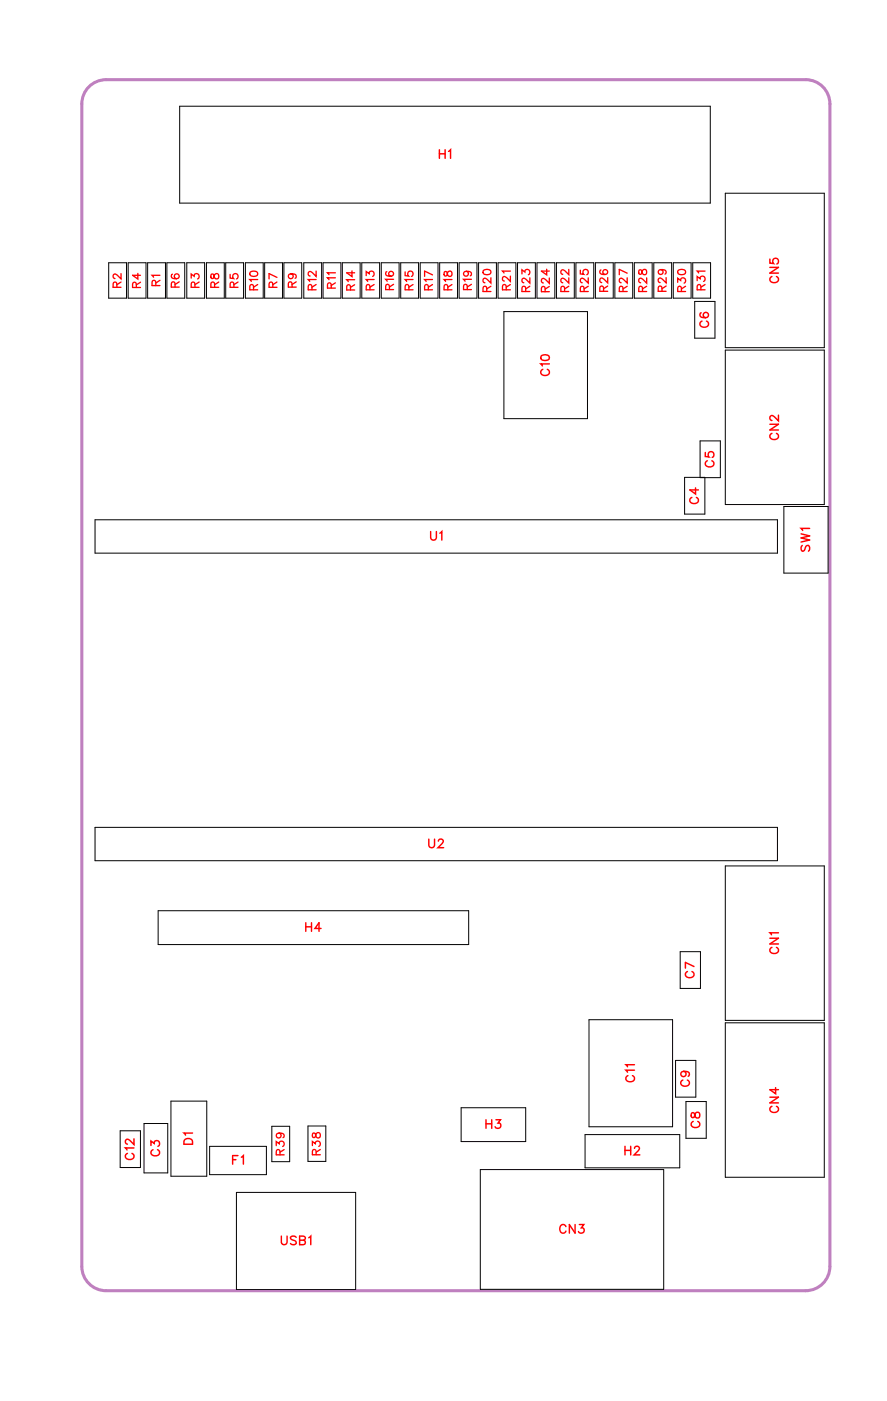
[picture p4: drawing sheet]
<svg xmlns="http://www.w3.org/2000/svg" width="73mm" height="116mm" viewBox="0 0 73 116" stroke-linecap="round" stroke-linejoin="round" font-family="sans-serif">
<path d="M7.3 7.2l.5-.3 .4-.2 .6-.1h57.8a2 2 0 0 1 2 2v96a2 2 0 0 1-2 2h-57.8a2 2 0 0 1-2-2v-96v-.6l.2-.4z" fill="none" stroke="#bf80bf" stroke-width=".25"/>
<g fill="none" stroke="#000" stroke-width=".08">
<path d="M14.8 8.8h43.9v8h-43.9zM59.9 16h8.2v12.7h-8.2zM9 21.7h1.5v2.9h-1.5zM10.6 21.7h1.5v2.9h-1.5zM12.2 21.7h1.5v2.9h-1.5zM13.8 21.7h1.5v2.9h-1.5zM15.4 21.7h1.5v2.9h-1.5zM17.1 21.7h1.4v2.9h-1.4zM18.6 21.7h1.5v2.9h-1.5zM20.3 21.7h1.4v2.9h-1.4zM21.9 21.7h1.4v2.9h-1.4zM23.5 21.7h1.4v2.9h-1.4z"/>
<path d="M25.1 21.7h1.5v2.9h-1.5zM26.7 21.7h1.5v2.9h-1.5zM28.3 21.7h1.5v2.9h-1.5zM29.9 21.7h1.5v2.9h-1.5zM31.5 21.7h1.5v2.9h-1.5zM33.1 21.7h1.5v2.9h-1.5zM34.7 21.7h1.5v2.9h-1.5zM36.3 21.7h1.5v2.9h-1.5zM37.9 21.7h1.5v2.9h-1.5zM39.5 21.7h1.5v2.9h-1.5zM41.1 21.7h1.5v2.9h-1.5zM41.6 25.7h6.9v8.9h-6.9z"/>
<path d="M42.8 21.7h1.4v2.9h-1.4zM44.4 21.7h1.4v2.9h-1.4zM46 21.7h1.4v2.9h-1.4zM47.6 21.7h1.5v2.9h-1.5zM49.2 21.7h1.5v2.9h-1.5zM50.8 21.7h1.5v2.9h-1.5zM52.4 21.7h1.5v2.9h-1.5zM54 21.7h1.5v2.9h-1.5zM55.6 21.7h1.5v2.9h-1.5zM56.6 39.4h1.6v3.1h-1.6zM57.2 21.7h1.5v2.9h-1.5zM57.4 24.9h1.7v3h-1.7z"/>
<path d="M57.8 36.4h1.7v3h-1.7zM59.9 28.9h8.2v12.8h-8.2zM7.9 42.9h56.3v2.8h-56.3zM64.8 41.8h3.6v5.5h-3.6zM7.9 68.3h56.3v2.8h-56.3zM13.1 75.2h25.6v2.8h-25.6zM56.2 78.6h1.7v3h-1.7zM59.9 71.5h8.2v12.8h-8.2zM9.9 93.4h1.7v3h-1.7zM11.9 92.8h2v4.1h-2zM14.1 90.9h3v6.2h-3zM17.3 94.7h4.7v2.3h-4.7z"/>
<path d="M19.5 98.5h9.9v8h-9.9zM22.5 93h1.4v2.9h-1.4zM25.4 93h1.5v2.9h-1.5zM38.1 91.5h5.3v2.8h-5.3zM39.7 96.6h15.1v9.9h-15.1zM48.3 93.7h7.9v2.7h-7.9zM48.7 84.2h6.9v8.8h-6.9zM55.8 87.6h1.7v3h-1.7zM56.7 91h1.6v3h-1.6zM59.9 84.5h8.2v12.7h-8.2z"/>
</g>
<g fill="none" stroke="#f00" stroke-width=".12">
<path d="M36.3 12.4v.7M36.3 12.7h.5M36.8 12.4v.7M37.1 12.5l.1-.1v.7M44.7 29.4l.3-.1a.3 .3 0 0 1 .4 .3 .38 .38 0 0 1-.4 .2 .38 .38 0 0 1-.3-.3zM44.8 30.5a.26 .26 0 0 0-.1 .3 .26 .26 0 0 0 .2 .2h.2a.26 .26 0 0 0 .3-.2 .26 .26 0 0 0-.2-.3M45.4 30h-.7l.1 .2M57.9 25.8v.1a.35 .35 0 0 0 .2 .4 .35 .35 0 0 0 .4-.3 .22 .22 0 0 0-.2-.2 .22 .22 0 0 0-.2 .2 .22 .22 0 0 0 .2 .2M58 26.5a.26 .26 0 0 0-.2 .3 .26 .26 0 0 0 .3 .2h.2a.26 .26 0 0 0 .2-.2 .26 .26 0 0 0-.1-.3M58.3 37.4v.3h.3a.25 .25 0 0 1 0-.3 .25 .25 0 0 1 .3 0 .25 .25 0 0 1-.1 .4M58.4 38a.26 .26 0 0 0-.1 .3 .26 .26 0 0 0 .2 .3h.2a.26 .26 0 0 0 .3-.3 .26 .26 0 0 0-.2-.3M63.6 21.4v.3l.3 .1a.25 .25 0 0 1 0-.4 .25 .25 0 0 1 .4 0 .25 .25 0 0 1-.1 .4"/>
<path d="M63.6 35h.7l-.7 .5h.7M63.6 22.1h.7l-.7 .5h.7M63.8 35.8a.26 .26 0 0 0-.2 .3 .26 .26 0 0 0 .3 .2h.1a.26 .26 0 0 0 .3-.2 .26 .26 0 0 0-.2-.3M63.8 22.8a.26 .26 0 0 0-.2 .3 .26 .26 0 0 0 .3 .2h.1a.26 .26 0 0 0 .3-.2 .26 .26 0 0 0-.2-.3M64.3 34.3v.5l-.3-.4-.3-.1-.1 .1v.2l.2 .1M35.6 43.9v.5l.2 .2 .2-.1 .1-.6M36.3 44l.2-.1v.7M57.2 41.1a.26 .26 0 0 0-.2 .3 .26 .26 0 0 0 .3 .2h.1a.26 .26 0 0 0 .3-.2 .26 .26 0 0 0-.2-.3M57.5 40.3v.5l-.5-.3h.7M66.2 44.1l.7 .2-.7 .1 .7 .2-.7 .2M66.3 45l-.1 .2 .1 .3 .1-.1 .3-.4h.1l.1 .2-.1 .3M66.9 43.6h-.7l.1 .2"/>
<path d="M25.3 76.2v.7M25.3 76.5h.4M25.7 76.2v.7M26.5 76.7h-.5l.4-.5v.7M35.4 69.3v.5l.2 .2 .3-.1v-.6M36.2 69.5l.1-.2h.2l.1 .1-.1 .3-.3 .3h.5M57.3 79.8l-.7-.3v.4M63.6 77.5h.7l-.7 .4h.7M63.8 78.2a.26 .26 0 0 0-.2 .3 .26 .26 0 0 0 .3 .2h.1a.26 .26 0 0 0 .3-.2 .26 .26 0 0 0-.2-.3M64.3 77h-.7l.1 .2M10.5 95.2a.26 .26 0 0 0-.1 .3 .26 .26 0 0 0 .2 .2h.2a.26 .26 0 0 0 .3-.2 .26 .26 0 0 0-.2-.3M11.1 94.8h-.7l.1 .2"/>
<path d="M11.1 94v.5l-.4-.3-.2-.1-.1 .1v.1l.1 .2M12.5 94.6v-.4l.2 .2a.24 .24 0 0 1 .4-.2 .25 .25 0 0 1-.1 .5M12.6 94.9a.26 .26 0 0 0-.1 .3 .26 .26 0 0 0 .2 .2h.2a.26 .26 0 0 0 .3-.2 .26 .26 0 0 0-.2-.3M15.3 94.1l.2-.1 .3 .1 .1 .4h-.7zM15.9 93.6h-.7l.1 .1M19.2 95.8h.3M19.7 95.4h-.5v.7M19.9 95.6l.2-.2v.7M40.1 92.5v.7M40.1 92.8h.5M40.6 92.5v.7M41 92.5h.3l-.2 .2a.24 .24 0 0 1 .2 .4 .24 .24 0 0 1-.4-.1"/>
<path d="M51.6 94.7v.7M51.6 95h.5M51.9 88.8a.26 .26 0 0 0-.2 .3 .26 .26 0 0 0 .3 .2h.1a.26 .26 0 0 0 .3-.2 .26 .26 0 0 0-.2-.3M52.1 94.7v.7M52.4 88.4h-.7l.1 .1M52.4 87.9h-.7l.1 .2M52.4 94.8l.2-.1h.1l.1 .1-.1 .2-.3 .4h.5M56.4 89.2a.26 .26 0 0 0-.2 .3 .26 .26 0 0 0 .3 .2h.2a.26 .26 0 0 0 .2-.2 .26 .26 0 0 0-.1-.3M56.5 88.5a.22 .22 0 0 1 .2 .3 .22 .22 0 0 1-.4 .1 .22 .22 0 0 1 0-.4h.2a.34 .34 0 0 1 .4 .2l-.1 .2M56.8 80.2a.26 .26 0 0 0-.2 .3 .26 .26 0 0 0 .3 .2h.2a.26 .26 0 0 0 .2-.2 .26 .26 0 0 0-.1-.3M57.1 91.9v.3l.2 .1 .3-.5a.24 .24 0 0 1 .2 .3 .24 .24 0 0 1-.2 .2l-.2-.1-.1-.3zM57.3 92.6a.26 .26 0 0 0-.2 .3 .26 .26 0 0 0 .3 .2h.1a.26 .26 0 0 0 .3-.2 .26 .26 0 0 0-.2-.3"/>
<path d="M63.6 90.6h.7l-.7 .5h.7M63.8 91.4a.26 .26 0 0 0-.2 .3 .26 .26 0 0 0 .3 .2h.1a.26 .26 0 0 0 .3-.3 .26 .26 0 0 0-.2-.2M64.1 89.8v.5l-.5-.3h.7M23.2 102.1v.5l.2 .2 .3-.1v-.6M24.5 102.2l-.2-.1-.3 .1 .1 .1 .3 .2 .1 .2-.2 .1-.3-.1M24.8 102.4l.4 .1v.1l-.1 .2h-.3v-.7h.4v.2l-.1 .1M25.5 102.2l.2-.1v.7M46.8 101.3a.26 .26 0 0 0-.3-.2 .26 .26 0 0 0-.3 .3v.2a.26 .26 0 0 0 .3 .2 .26 .26 0 0 0 .3-.1M47.5 101.1v.7l-.5-.7v.7M47.9 101.1h.3l-.2 .3a.24 .24 0 0 1 .2 .4 .24 .24 0 0 1-.4-.1"/>
</g>
<g fill="none" stroke="#f00" stroke-width=".11">
<path d="M9.7 23.7l-.1-.3-.2-.1-.1 .4h.7M10 22.6v.4l-.5-.4-.2 .3 .2 .1M10 23.3l-.3 .2M11.3 23.7l-.1-.3-.2-.1v.4h.6M11.4 22.6v.4l-.4-.3h.6M11.6 23.3l-.3 .2M12.9 23.6l-.1-.4h-.2v.4h.6M13.2 22.7h-.6l.1 .2M13.2 23.1l-.3 .3M14.2 22.6v.1a.32 .32 0 0 0 .2 .4 .32 .32 0 0 0 .4-.3 .2 .2 0 0 0-.2-.2 .2 .2 0 0 0-.2 .2 .2 .2 0 0 0 .2 .2M14.5 23.7l-.1-.4h-.2v.4h.6M14.8 23.3l-.3 .2"/>
<path d="M15.8 23v-.4l.2 .2a.22 .22 0 0 1 .4-.1 .22 .22 0 0 1-.1 .3M16.1 23.7v-.3l-.2-.1-.1 .4h.6M16.4 23.3l-.3 .2M17.4 22.7v.3h.2l.3-.4a.22 .22 0 0 1 .2 .2 .22 .22 0 0 1-.2 .2l-.3-.3zM17.7 23.7v-.3l-.2-.1-.1 .4h.7M18.1 23.3l-.4 .2M19 22.7v.3h.3a.23 .23 0 0 1 0-.3 .23 .23 0 0 1 .3 0 .23 .23 0 0 1-.1 .3M19.3 23.7v-.3l-.2-.1-.1 .4h.7M19.7 23.3l-.4 .2M20.7 22.5a.32 .32 0 0 1 .4-.1 .32 .32 0 0 1 .2 .3 .32 .32 0 0 1-.4 .2 .32 .32 0 0 1-.2-.4zM20.9 23.9v-.3l-.2-.1-.1 .4h.7M21.3 23.1h-.7l.2 .1"/>
<path d="M21.3 23.5l-.4 .2M22.5 23.7v-.3l-.2-.1-.1 .4h.7M22.9 23.3l-.4 .2M22.9 22.9l-.7-.3v.4M24 22.6a.2 .2 0 0 1 .2 .3 .2 .2 0 0 1-.3 .1 .2 .2 0 0 1 0-.4h.1a.31 .31 0 0 1 .5 .3l-.1 .1M24.1 23.7v-.4h-.2l-.1 .4h.7M24.5 23.3l-.4 .2M25.8 23.9l-.1-.3-.2-.1v.4h.6M26.1 23.1h-.6l.1 .1M26.1 22.4v.4l-.5-.4-.1 .3 .1 .1M26.1 23.5l-.3 .2M27.4 23.8l-.1-.4h-.2v.4h.6"/>
<path d="M27.7 22.9h-.6l.1 .2M27.7 22.5h-.6l.1 .2M27.7 23.4l-.3 .2M29 23.9l-.1-.3-.2-.1-.1 .4h.7M29.1 22.4v.4l-.5-.3h.7M29.3 23.1h-.7l.2 .2M29.3 23.5l-.3 .2M30.3 22.8v-.4l.2 .2a.22 .22 0 0 1 .3-.2 .22 .22 0 0 1 0 .4M30.6 23.9l-.1-.3-.2-.1v.4h.6M30.9 23.1h-.6l.1 .1M30.9 23.5l-.3 .2M32 22.4l-.1 .1a.32 .32 0 0 0 .2 .4 .32 .32 0 0 0 .4-.3 .2 .2 0 0 0-.2-.2 .2 .2 0 0 0-.2 .2 .2 .2 0 0 0 .2 .2"/>
<path d="M32.2 23.9l-.1-.4h-.2v.4h.6M32.5 23.1h-.6l.1 .1M32.5 23.5l-.3 .2M33.5 22.4v.4h.2a.23 .23 0 0 1 0-.4 .23 .23 0 0 1 .4 .1 .23 .23 0 0 1-.1 .3M33.8 23.9l-.1-.3-.2-.1v.4h.6M34.1 23.1h-.6l.1 .1M34.1 23.5l-.3 .2M35.4 23.9v-.3l-.3-.1v.4h.6M35.7 23.1h-.6l.1 .1M35.7 23.5l-.3 .2M35.7 22.7l-.6-.3v.4M36.7 22.4v.4h.1l.3-.4a.22 .22 0 0 1 .2 .2 .22 .22 0 0 1-.2 .2l-.2-.4z"/>
<path d="M37 23.9v-.3l-.3-.1v.4h.6M37.3 23.1h-.6l.1 .1M37.3 23.5l-.3 .2M38.5 22.4a.2 .2 0 0 1 .2 .3 .2 .2 0 0 1-.3 .1 .2 .2 0 0 1 0-.4h.1a.31 .31 0 0 1 .4 .3v.1M38.6 23.9v-.4h-.2l-.1 .4h.6M38.9 23.1h-.6l.1 .1M38.9 23.5l-.3 .2M39.9 22.3a.32 .32 0 0 1 .4-.1 .32 .32 0 0 1 .2 .4 .32 .32 0 0 1-.4 .1 .32 .32 0 0 1-.2-.4zM40.2 24.1v-.4h-.2l-.1 .4h.7M40.6 22.9v.5l-.6-.4-.1 .2 .2 .1M40.6 23.6l-.4 .3M41.8 23.9v-.3l-.2-.1-.1 .4h.7"/>
<path d="M42.2 22.8v.4l-.6-.4-.1 .3 .2 .1M42.2 22.4h-.7l.1 .1M42.2 23.5l-.4 .2M43.1 22.6v-.3l.3 .2a.22 .22 0 0 1 .3-.2 .22 .22 0 0 1-.1 .4M43.4 24.1v-.4h-.2l-.1 .4h.7M43.8 22.9v.5l-.6-.4-.1 .2 .2 .1M43.8 23.6l-.4 .3M45 24.1v-.4h-.2l-.1 .4h.7M45.2 22.2v.5l-.5-.3h.7M45.4 23v.4l-.5-.4-.2 .2 .2 .2M45.4 23.7l-.4 .2M46.6 24.1v-.4h-.2l-.1 .4h.7"/>
<path d="M47 22.9v.5l-.5-.4-.2 .2 .2 .1M47 22.2v.5l-.5-.4-.2 .2 .2 .2M47 23.6l-.4 .3M47.9 22.3v.3l.3 .1a.23 .23 0 0 1 0-.4 .23 .23 0 0 1 .4 0 .23 .23 0 0 1-.1 .4M48.3 24.1l-.1-.4h-.2l-.1 .4h.7M48.6 22.9v.5l-.5-.4-.2 .2 .2 .1M48.6 23.6l-.3 .3M49.6 22.3a.32 .32 0 0 0 .2 .4 .32 .32 0 0 0 .4-.2 .2 .2 0 0 0-.2-.2 .2 .2 0 0 0-.2 .1 .2 .2 0 0 0 .2 .3M49.9 24.1l-.1-.4h-.2v.4h.6M50.2 22.9v.5l-.5-.4-.1 .2 .1 .1M50.2 23.6l-.3 .2M51.5 24.1l-.1-.4h-.2v.4h.6"/>
<path d="M51.8 22.9v.5l-.5-.4-.1 .2 .1 .1M51.8 23.6l-.3 .3M51.8 22.6l-.6-.4v.5M52.8 22.3v.3l.1 .1 .3-.5a.22 .22 0 0 1 .2 .3 .22 .22 0 0 1-.2 .2l-.2-.4zM53.1 24.1l-.1-.4h-.2v.4h.6M53.4 22.9v.5l-.5-.4-.1 .2 .1 .1M53.4 23.6l-.3 .3M54.6 22.3a.2 .2 0 0 1 .2 .2 .21 .21 0 0 1-.4 .1 .2 .2 0 0 1 .1-.3h.1a.31 .31 0 0 1 .4 .2l-.1 .1M54.7 24.1v-.4h-.3v.4h.6M55 22.9v.5l-.5-.4-.1 .2 .1 .1M55 23.6l-.3 .2M56 23.3v-.3l.2 .2a.22 .22 0 0 1 .4-.2 .22 .22 0 0 1-.1 .4"/>
<path d="M56 22.3a.32 .32 0 0 1 .4-.1 .32 .32 0 0 1 .2 .4 .32 .32 0 0 1-.4 .1 .32 .32 0 0 1-.2-.4zM56.3 24.1v-.4h-.3v.4h.6M56.6 23.6l-.3 .3M57.6 23.2v-.4l.2 .2a.22 .22 0 0 1 .4-.1 .22 .22 0 0 1-.1 .3M57.9 23.9v-.3l-.2-.1-.1 .4h.6M58.2 22.4h-.6l.1 .1M58.2 23.5l-.3 .2M22.8 94.6v-.3l.3 .1a.22 .22 0 0 1 .3-.1 .22 .22 0 0 1-.1 .4M23 93.6a.2 .2 0 0 1 .2 .2 .2 .2 0 0 1-.3 .1 .2 .2 0 0 1 0-.3h.1a.31 .31 0 0 1 .5 .2l-.1 .1M23.1 95.4v-.4h-.2l-.1 .4h.7M23.5 94.9l-.4 .2M25.8 94.6v-.3l.3 .1a.22 .22 0 0 1 .3-.1 .22 .22 0 0 1-.1 .4"/>
<path d="M25.8 93.6v.3h.2l.2-.4a.22 .22 0 0 1 .3 .2 .22 .22 0 0 1-.3 .3l-.2-.4zM26.1 95.4v-.4l-.2-.1-.1 .5h.7M26.5 94.9l-.4 .2"/>
</g>
<g font-size="1.2" fill="#fff">
<text x="36.2" y="13.4">H1</text>
<text x="64.6" y="23.4" transform="rotate(-90 64.6 23.4)">CN5</text>
<text x="58.8" y="27.1" transform="rotate(-90 58.8 27.1)">C6</text>
<text x="45.7" y="31.1" transform="rotate(-90 45.7 31.1)">C10</text>
<text x="58" y="41.6" transform="rotate(-90 58 41.6)">C4</text>
<text x="59.3" y="38.6" transform="rotate(-90 59.3 38.6)">C5</text>
<text x="64.6" y="36.4" transform="rotate(-90 64.6 36.4)">CN2</text>
<text x="35.5" y="44.9">U1</text>
<text x="67.2" y="45.6" transform="rotate(-90 67.2 45.6)">SW1</text>
<text x="35.4" y="70.3">U2</text>
<text x="25.2" y="77.2">H4</text>
<text x="57.6" y="80.8" transform="rotate(-90 57.6 80.8)">C7</text>
<text x="64.6" y="78.8" transform="rotate(-90 64.6 78.8)">CN1</text>
<text x="52.7" y="89.4" transform="rotate(-90 52.7 89.4)">C11</text>
<text x="57.2" y="89.8" transform="rotate(-90 57.2 89.8)">C9</text>
<text x="11.4" y="95.8" transform="rotate(-90 11.4 95.8)">C12</text>
<text x="13.5" y="95.5" transform="rotate(-90 13.5 95.5)">C3</text>
<text x="16.2" y="94.5" transform="rotate(-90 16.2 94.5)">D1</text>
<text x="40.1" y="93.5">H3</text>
<text x="51.6" y="95.7">H2</text>
<text x="58.1" y="93.2" transform="rotate(-90 58.1 93.2)">C8</text>
<text x="64.6" y="91.9" transform="rotate(-90 64.6 91.9)">CN4</text>
<text x="19.2" y="96.4">F1</text>
<text x="23.2" y="103.1">USB1</text>
<text x="46.2" y="102.1">CN3</text>
</g>
<g font-size="1.1" fill="#fff">
<text x="10.3" y="23.8" transform="rotate(-90 10.3 23.8)">R2</text>
<text x="11.9" y="23.8" transform="rotate(-90 11.9 23.8)">R4</text>
<text x="13.5" y="23.6" transform="rotate(-90 13.5 23.6)">R1</text>
<text x="15.1" y="23.8" transform="rotate(-90 15.1 23.8)">R6</text>
<text x="16.7" y="23.8" transform="rotate(-90 16.7 23.8)">R3</text>
<text x="18.3" y="23.8" transform="rotate(-90 18.3 23.8)">R8</text>
<text x="19.9" y="23.8" transform="rotate(-90 19.9 23.8)">R5</text>
<text x="21.6" y="24" transform="rotate(-90 21.6 24)">R10</text>
<text x="23.2" y="23.8" transform="rotate(-90 23.2 23.8)">R7</text>
<text x="24.7" y="23.8" transform="rotate(-90 24.7 23.8)">R9</text>
<text x="26.4" y="24" transform="rotate(-90 26.4 24)">R12</text>
<text x="28" y="23.8" transform="rotate(-90 28 23.8)">R11</text>
<text x="31.2" y="24" transform="rotate(-90 31.2 24)">R13</text>
<text x="32.8" y="24" transform="rotate(-90 32.8 24)">R16</text>
<text x="34.4" y="24" transform="rotate(-90 34.4 24)">R15</text>
<text x="36" y="24" transform="rotate(-90 36 24)">R17</text>
<text x="37.6" y="24" transform="rotate(-90 37.6 24)">R18</text>
<text x="39.2" y="24" transform="rotate(-90 39.2 24)">R19</text>
<text x="42.4" y="24" transform="rotate(-90 42.4 24)">R21</text>
<text x="58.5" y="24" transform="rotate(-90 58.5 24)">R31</text>
<text x="29.6" y="24" transform="rotate(-90 29.6 24)">R14</text>
<text x="40.8" y="24.1" transform="rotate(-90 40.8 24.1)">R20</text>
<text x="44" y="24.1" transform="rotate(-90 44 24.1)">R23</text>
<text x="45.6" y="24.1" transform="rotate(-90 45.6 24.1)">R24</text>
<text x="47.3" y="24.1" transform="rotate(-90 47.3 24.1)">R22</text>
<text x="48.9" y="24.1" transform="rotate(-90 48.9 24.1)">R25</text>
<text x="50.5" y="24.1" transform="rotate(-90 50.5 24.1)">R26</text>
<text x="52.1" y="24.1" transform="rotate(-90 52.1 24.1)">R27</text>
<text x="53.7" y="24.1" transform="rotate(-90 53.7 24.1)">R28</text>
<text x="55.3" y="24.1" transform="rotate(-90 55.3 24.1)">R29</text>
<text x="56.9" y="24.1" transform="rotate(-90 56.9 24.1)">R30</text>
<text x="23.7" y="95.4" transform="rotate(-90 23.7 95.4)">R39</text>
<text x="26.7" y="95.4" transform="rotate(-90 26.7 95.4)">R38</text>
</g>
</svg>
